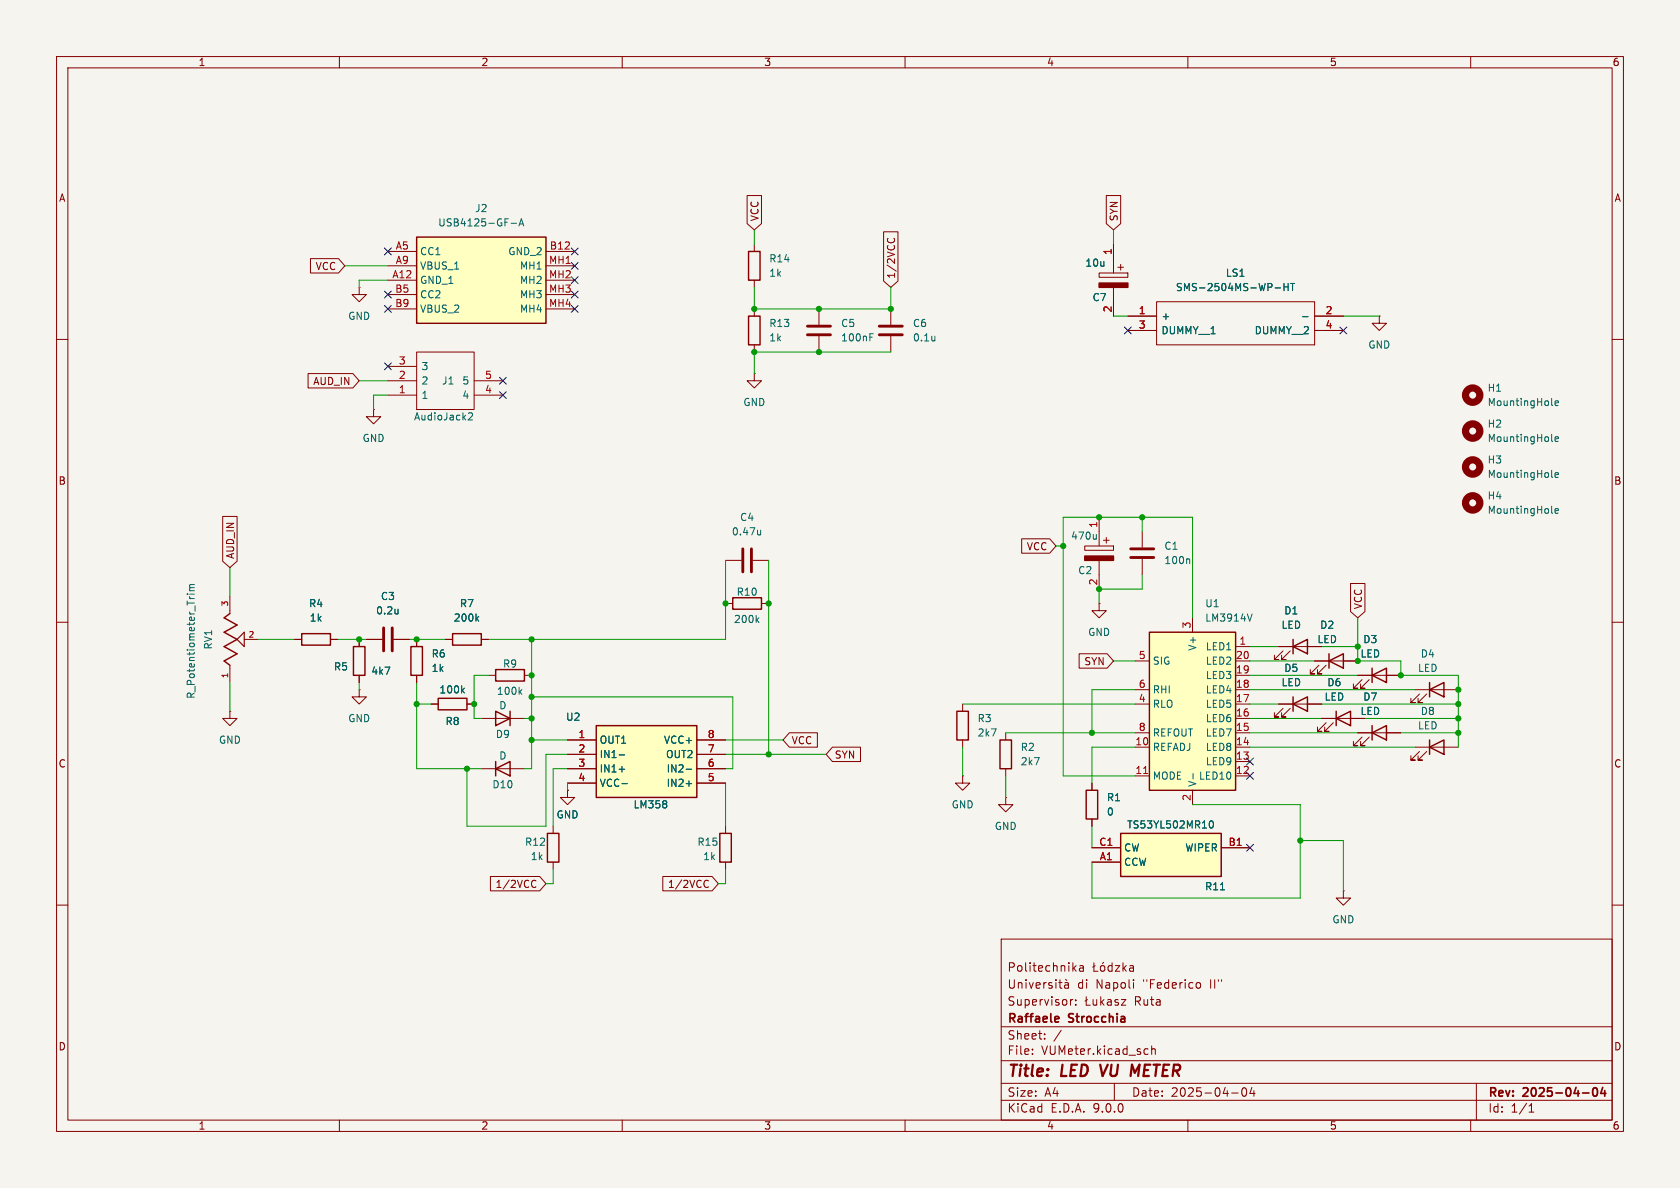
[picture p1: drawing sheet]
<svg xmlns="http://www.w3.org/2000/svg" width="297mm" height="210mm" viewBox="0 0 297 210" stroke-linecap="round" stroke-linejoin="round" font-family="sans-serif">
<path d="M0 0h297v210h-297z" fill="#f5f4ef" stroke="#f5f4ef" stroke-width=".18"/>
<g fill="none" stroke="#840000" stroke-width=".18">
<path d="M10 10h277v190h-277zM12 12h273v186h-273zM60 10v2M110 10v2M160 10v2M210 10v2M260 10v2M10 60h2M285 60h2M10 110h2M285 110h2M100.3 139.7v1.3h1.3l-1.3 1.2-1.2-1.2h1.2"/>
<path d="M100.3 139.7h.1M10 160h2M177 166h108v32h-108zM178.5 173.2v1.2l.2 .3 .5-.1 .1-.2v-1.2M180 173.7v1M180 173.8l.2-.1 .4 .1 .1 .9M181.4 173.2v.1M181.4 173.7v1M182 173.7l.3 1 .4-1M183.2 174.2l.7-.1-.1-.3-.4-.1-.2 .2v.7h.6M184.5 173.7v1M185 173.7l-.3 .1-.2 .2"/>
<path d="M186 173.8l-.4-.1-.2 .2 .1 .2 .5 .2v.3h-.6M186.7 173.2v.1M186.7 173.7v1M187.2 173.7h.5M187.4 173.2v1.3l.3 .2M188.2 173.8h.6l.1 .9M188.4 173.1l.2 .2M188.9 174.1h-.5a.29 .29 0 0 0-.2 .3 .29 .29 0 0 0 .2 .3l.5-.1M189.2 176.7v1M189.7 176.7l-.3 .1-.2 .2M189.8 171.1l.4 .6M190.2 177.6v.1"/>
<path d="M190.2 176.8v.1M190.2 170.7l-.5 .6M190.9 170.8h.6v.9M191.5 171.1h-.5a.29 .29 0 0 0-.2 .3 .29 .29 0 0 0 .2 .3l.5-.1M192 176.2v1.5h.7M192.2 176.7l-.4 .3M193.2 176.7l.1 .9 .4 .1 .2-.1M193.4 170.2v1.5h.7M193.6 170.7l-.4 .3M193.9 176.7v1M194.6 176.2v1.5M194.7 170.8l.3-.1 .3 .3v.4l-.3 .3-.3-.1-.2-.2v-.4z"/>
<path d="M194.7 177.1l.5 .6M195.1 170.1l-.2 .2M195.2 176.7l-.6 .6M195.8 176.8h.6l.1 .9M196.5 177.1h-.5a.29 .29 0 0 0-.3 .3 .29 .29 0 0 0 .3 .3l.5-.1M196.6 170.8l-.4-.1-.3 .3v.4l.1 .2h.6M196.6 170.2v1.5M197.2 170.7h.8l-.8 1h.8M197.7 176.8l-.4-.1-.2 .2 .1 .2 .5 .2v.3h-.6M198.2 176.7h.8l-.8 1h.8M198.5 170.2v1.5M198.7 171.1l.4 .6"/>
<path d="M199.1 170.7l-.6 .6M199.7 170.8h.6l.1 .9M200.4 173.2v.1M200.4 173.7v1M200.4 171.1h-.5a.29 .29 0 0 0-.2 .3 .29 .29 0 0 0 .2 .3l.5-.1M211.7 173.7l.4 .1 .1 .2v.6l-.5 .1M285 160h2M60 198v2M110 198v2M160 198v2M177 194.5h108M177 191.5h108"/>
<path d="M177 187.5h108M177 181.5h108M182.5 186.3v.1M182.5 185.5v.1M184.7 183.6v.1M184.7 182.8v.1M187.6 182.1l-1.3 2M197 191.5v3M202.5 185.4l.5 .1M203 186.3l-.5 .1M203.6 185.5l.2-.1 .4 .1v.9M203.6 184.9v1.5"/>
<path d="M210 198v2M217.7 193.2h1.2M219.7 192.4l.2-.1a.81 .81 0 0 1 .6 .6 .81 .81 0 0 1-.3 .8l-.2 .1a.81 .81 0 0 1-.3-1.4zM221.3 192.2l-.3 1.1h.9M221.7 192.8v1M260 198v2M261 191.5v6.5M270.3 196.6h.9M270.3 195.5l.4-.4v1.5"/>
</g>
<path d="M186.7 179.7l.4 .1 .1 .2-.7 .2M187.1 180.6l-.4 .1M279.8 193.2h1.1M281.7 192.4l.2-.1a.81 .81 0 0 1 .6 .6 .81 .81 0 0 1-.3 .8l-.1 .1a.81 .81 0 0 1-.4-1.4zM283.3 192.2l-.3 1.1h.9M283.7 192.8v1" fill="none" stroke="#840000" stroke-width=".3"/>
<path d="M194.5 188.2l.4 2M200.1 188.2l.5 1.4 .9-1.4" fill="none" stroke="#840000" stroke-width=".4"/>
<path d="M203.2 111.8h15.2v27.9h-15.2z" fill="#ffffc2"/>
<path d="M203.2 111.8h15.2v27.9h-15.2zM192 139.7h2.1v5.1h-2.1zM252.7 121.9l2.6-1.2v2.5zM252.7 120.7v2.5M127.3 147.3h2v5.1h-2z" fill="none" stroke="#840000" stroke-width=".25"/>
<g fill="none" stroke="#840000" stroke-width=".18">
<path d="M200.7 116.8h2.5M210.8 109.2v2.6M218.4 116.8h2.6M218.4 114.3h2.6M218.4 119.4h2.6M63.5 121.9v1.3h1.3l-1.3 1.3-1.3-1.3h1.3M63.5 121.9h.1M170.2 137.2v1.2h1.2l-1.2 1.3-1.3-1.3h1.3M170.2 137.2h.1M193 138.4v1.3M200.7 121.9h2.5M200.7 124.5h2.5"/>
<path d="M200.7 129.5h2.5M200.7 132.1h2.5M200.7 137.2h2.5M210.8 139.7v2.5M218.4 121.9h2.6M218.4 124.5h2.6M218.4 129.5h2.6M218.4 132.1h2.6M218.4 137.2h2.6M218.4 127h2.6M218.4 134.6h2.6M250.2 121.9h7.6"/>
<path d="M251 122.7l-1.6 1.5h.8h-.8v-.8M252.2 122.7l-1.5 1.5h.8h-.8v-.8M128.3 146.1v1.2M128.3 152.4v1.3M193 144.8v1.3"/>
</g>
<path d="M202.2 136.7h.7" fill="none" stroke="#a90000" stroke-width=".18"/>
<path d="M221.4 108.5l-.5 1.3M210.9 136.7v1" fill="none" stroke="#006464" stroke-width=".18"/>
<path d="M73.7 41.9h22.8v15.3h-22.8z" fill="#ffffc2"/>
<path d="M73.7 41.9h22.8v15.3h-22.8zM132.3 55.9h2.1v5.1h-2.1zM40.6 108.5l-1 .7 2.3 1.3-2.3 1.3 2.3 1.2-2.3 1.3 2.3 1.3-2.3 1.2 1 .8M176.8 130.8h2v5.1h-2zM236.2 127l2.6-1.3v2.6zM236.2 125.7v2.6M242.6 129.5l2.5-1.2v2.5zM242.6 128.3v2.5M252.7 132.1l2.6-1.3v2.6zM252.7 130.8v2.6M96.8 147.3h2v5.1h-2z" fill="none" stroke="#840000" stroke-width=".25"/>
<g fill="none" stroke="#840000" stroke-width=".18">
<path d="M63.5 50.8v1.3h1.3l-1.3 1.2-1.3-1.2h1.3M63.5 50.8h.1M68.6 44.5h5.1M68.6 47h5.1M68.6 49.5h5.1M68.6 52.1h5.1M68.6 54.6h5.1M96.5 44.5h5.1M96.5 47h5.1M96.5 49.5h5.1M96.5 52.1h5.1M96.5 54.6h5.1"/>
<path d="M133.3 54.6v1.3M144.8 54.6v2.8M144.8 59.4v2.8M157.5 54.6v2.8M157.5 59.4v2.8M243.8 55.9v1.3h1.3l-1.3 1.2-1.2-1.2h1.2M243.8 55.9h.1M68.6 69.9h5.1M68.6 67.3h5.1M68.6 64.8h5.1M73.7 62.2h10.1v10.2h-10.1zM83.8 69.9h5.1"/>
<path d="M83.8 67.3h5.1M133.3 61v1.2M201.9 94v2.8M201.9 98.8v2.8M40.6 105.4v3.1M40.6 117.6v3.1M43.2 113h2.5M194.3 106.7v1.3h1.3l-1.3 1.2-1.3-1.2h1.3M194.3 106.7h.1M40.6 125.7v1.3h1.3l-1.3 1.3-1.2-1.3h1.2M40.6 125.7h.1M177.8 129.5v1.3"/>
<path d="M177.8 135.9v1.3M233.7 127h7.6M234.4 127.8l-1.5 1.5h.8h-.8v-.8M235.7 127.8l-1.5 1.5h.7h-.7v-.8M240 129.5h7.6M240.8 130.3l-1.5 1.5h.7h-.7v-.7M242.1 130.3l-1.6 1.5h.8h-.8v-.7M250.2 132.1h7.6M251 132.8l-1.6 1.6h.8h-.8v-.8M252.2 132.8l-1.5 1.6h.8h-.8v-.8M97.8 146.1v1.2M97.8 152.4v1.3"/>
<path d="M177.8 141v1.2h1.3l-1.3 1.3-1.3-1.3h1.3M177.8 141h.1"/>
</g>
<g fill="none" stroke="#006464" stroke-width=".18">
<path d="M90.4 39.5h.9M91.7 39.9l.5-1.2 .4 1.2M91.9 39.6h.6M153.8 59.6h.4M153.8 59h.6M165.3 59.4v.9M82.8 73.1l.5-.1 .2 .3-.8 .9h.8M165.3 60.1l-.1 .1M274.3 77.9l.2 .1M274.3 71.5l.2 .2M274.9 71.3l.6-.1v-.3h-.4l-.2 .1 .1 .6h.5M274.9 77.6l.6-.1v-.2l-.4-.1-.2 .2 .1 .6h.5"/>
<path d="M210.1 98.8l.2 .2v.6M274.3 84.2l.2 .2M274.3 90.6l.2 .1M274.9 84l.6-.1v-.3h-.4l-.2 .1 .1 .6h.5M274.9 90.3l.6-.1v-.2l-.4-.1-.2 .2 .1 .6h.5M33.1 105h.1M33.5 105h.9M33.5 104.4h.9M33.7 103.9l-.2 .2 .1 .3M33.7 103.9h.7M34.4 103.3l-.8 .1-.1 .3 .2 .2"/>
</g>
<g fill="none" stroke="#840000" stroke-width="1.3">
<circle cx="260.4" cy="69.8" r="1.27"/>
<circle cx="260.4" cy="76.2" r="1.27"/>
<circle cx="260.4" cy="88.9" r="1.27"/>
<circle cx="260.4" cy="82.5" r="1.27"/>
</g>
<path d="M41.9 113l1.3-1.2v2.5z" fill="none" stroke="#840000" stroke-width=".2"/>
<path d="M142.7 57.7h4.1M142.7 59.2h4.1M155.4 57.7h4.1M155.4 59.2h4.1M199.9 97h4.1M199.9 98.6h4.1" fill="none" stroke="#840000" stroke-width=".51"/>
<path d="M105.4 128.3h17.8v12.7h-17.8z" fill="#ffffc2"/>
<path d="M132.3 44.5h2.1v5h-2.1zM129.5 105.7h5.1v2h-5.1zM242.6 119.4l2.5-1.3v2.6zM242.6 118.1v2.6M105.4 128.3h17.8v12.7h-17.8z" fill="none" stroke="#840000" stroke-width=".25"/>
<g fill="none" stroke="#840000" stroke-width=".18">
<path d="M133.3 43.2v1.3M133.3 49.5v1.3M194.3 48.3h5.1v.7h-5.1zM196.8 43.2v5.1M196.8 50.8v5.1M197.6 47.2h1M198.1 46.7v1.1M66 72.4v1.3h1.3l-1.3 1.2-1.2-1.2h1.2M66 72.4h.1M133.3 66v1.3h1.3l-1.3 1.3-1.2-1.3h1.2M133.3 66h.1M128.3 99.1h2.8"/>
<path d="M133.1 99.1h2.8M191.8 96.5h5v.8h-5zM194.3 91.4v5.1M194.3 99.1v5M195.1 95.5h1M195.6 95v1M128.3 106.7h1.2M134.6 106.7h1.3M240 119.4h7.6M100.3 130.8h5.1M100.3 133.4h5.1M100.3 135.9h5.1"/>
<path d="M100.3 138.4h5.1M123.2 130.8h5.1M123.2 133.4h5.1M123.2 135.9h5.1M123.2 138.4h5.1M240.8 120.1l-1.5 1.6h.7h-.7v-.8M242.1 120.1l-1.6 1.6h.8h-.8v-.8"/>
</g>
<g fill="none" stroke="#006464" stroke-width=".18">
<path d="M134.5 93.7v.9M134.5 94.4l-.4 .2M193.8 94.5v.8M193.8 95.2l-.2 .1M133.8 109.6l.4 .5M134.2 109.2l-.5 .5M109.5 133.4h.9M109.5 136h.9M109.9 138.5h1M121.3 136h1M121.3 138.5h1M117.8 141.7v.3"/>
<path d="M117.8 142.2v.5"/>
</g>
<g fill="#840000" stroke="#840000" stroke-width=".25">
<path d="M191.8 98.3h5v.8h-5z"/>
<path d="M194.3 50h5.1v.8h-5.1z"/>
</g>
<path d="M131.3 97v4.1M132.8 97v4.1" fill="none" stroke="#840000" stroke-width=".51"/>
<path d="M198.1 147.3h17.8v7.6h-17.8z" fill="#ffffc2"/>
<g fill="none" stroke="#840000" stroke-width=".25">
<path d="M53.3 112h5.1v2h-5.1zM62.5 114.3h2v5.1h-2zM72.6 114.3h2.1v5.1h-2.1zM80 112h5.1v2h-5.1zM87.6 118.4h5.1v2h-5.1zM228.6 114.3l2.5-1.3v2.6zM228.6 113v2.6M234.9 116.8l2.6-1.2v2.5zM234.9 115.6v2.5M77.5 123.4h5v2.1h-5zM87.6 125.7l2.6 1.3-2.6 1.3zM87.6 135.9l2.6-1.3v2.6z"/>
<path d="M87.6 134.6v2.6M90.2 125.7v2.6M169.2 125.7h2v5.1h-2zM228.6 124.5l2.5-1.3v2.5zM228.6 123.2v2.5M198.1 147.3h17.8v7.6h-17.8z"/>
</g>
<g fill="none" stroke="#840000" stroke-width=".18">
<path d="M132.1 34.6h2.5v4.9l-1.3 1.1-1.2-1.1zM195.6 34.6h2.5v4.9l-1.3 1.1-1.2-1.1zM54.9 45.7h4.9l1.2 1.3-1.2 1.3h-4.9zM156.2 41h2.6v8.7l-1.3 1.1-1.3-1.1zM157 42.1l-.1 .3v.3M158 42.1l.2 .3-.1 .3M196.8 43.2v2.5M196.8 53.3v2.6M199.4 58.4h5.1M199.4 55.9h5.1M204.5 53.3h27.9v7.7h-27.9zM232.4 58.4h5.1"/>
<path d="M232.4 55.9h5.1M54.5 66h7.9l1.1 1.3-1.1 1.3h-7.9zM39.4 91.3h2.5v7.9l-1.3 1.1-1.2-1.1zM180.6 95.2h5l1.1 1.3-1.1 1.3h-5zM52.1 113h1.2M58.4 113h1.3M63.5 113v1.3M63.5 119.4v1.3M64.8 113h2.8M69.6 113h2.8M73.7 113v1.3M73.7 119.4v1.3"/>
<path d="M78.7 113h1.3M85.1 113h1.3M86.4 119.4h1.2M92.7 119.4h1.3M190.8 115.6h4.9l1.1 1.2-1.1 1.3h-4.9zM226.1 114.3h7.6M226.8 115.1l-1.5 1.5h.8h-.8v-.8M228.1 115.1l-1.5 1.5h.7h-.7v-.8M232.4 116.8h7.6M233.2 117.6l-1.6 1.5h.8h-.8v-.7M234.4 117.6l-1.5 1.5h.8h-.8v-.7M238.8 103.1h2.5v5l-1.3 1.1-1.2-1.1z"/>
<path d="M240 119.4h2.6M245.1 119.4h2.5M76.2 124.5h1.3M82.5 124.5h1.3M85.1 127h7.6M85.1 135.9h7.6M100.3 139.7h.1M100.3 135.9h5.1M100.3 130.8h5.1M100.3 133.4h5.1M100.3 138.4h5.1M123.2 135.9h5.1"/>
<path d="M123.2 130.8h5.1M123.2 133.4h5.1M123.2 138.4h5.1M139.5 129.5h5v2.6h-5l-1.1-1.3zM147.2 132.1h4.9v2.5h-4.9l-1.2-1.2zM170.2 124.5v1.2M170.2 130.8v1.3M193 138.4v1.3M226.1 124.5h7.6M226.8 125.2l-1.5 1.5h.8h-.8v-.7M228.1 125.2l-1.5 1.5h.7h-.7v-.7M233.7 127h2.5"/>
<path d="M238.8 127h2.5M240 129.5h2.6M245.1 129.5h2.5M86.7 154.9h8.7l1.1 1.3-1.1 1.3h-8.7zM94.2 155.7l.3-.1 .2 .1M94.7 156.8l-.2 .1-.3-.1M117.2 154.9h8.7l1.1 1.3-1.1 1.3h-8.7zM124.7 155.7l.3-.1 .2 .1M125.2 156.8l-.2 .1-.3-.1M193 149.9h5.1M193 152.4h5.1M193 144.8v1.3"/>
<path d="M215.9 149.9h5.1M237.5 157.5v1.3h1.3l-1.3 1.2-1.3-1.2h1.3M237.5 157.5h.1"/>
</g>
<g fill="none" stroke="#006464" stroke-width=".18">
<path d="M225.4 50.9h1M227 50.1v1.3M227 50.7h.7M227.7 50.1v1.3M228.1 50.1h.8M228.5 50.1v1.3M230.3 56h.9M70.4 107.7v.8M70.4 108.4l-.1 .1M84.3 109.3l.3 .5M84.6 109l-.4 .4M81.7 122l.4 .5"/>
<path d="M82.1 121.7l-.5 .4M91.9 122.3l.4 .5M92.3 121.9l-.5 .5M109.5 133.4h.9M109.5 136h.9M109.9 138.5h1M121.3 136h1M121.3 138.5h1M117.8 141.7v.3M117.8 142.2v.5M213.9 145.2l.2-.1a.68 .68 0 0 1 .4 .6 .68 .68 0 0 1-.4 .7l-.2-.1-.1-.4zM215.8 157.3h.7"/>
</g>
<path d="M67.8 111v4.1M69.3 111v4.1" fill="none" stroke="#840000" stroke-width=".51"/>
<g fill="none" stroke="#009600" stroke-width=".18">
<path d="M61 47h7.6M68.6 49.5h-5.1v1.3M133.3 40.6v2.6M133.3 50.8v3.8h24.2v-3.8M196.8 55.9h2.6M196.8 40.6v2.6M237.5 55.9h6.3M63.5 67.3h5.1M68.6 69.9h-2.6v2.5M157.5 62.2h-24.2v3.8M128.3 99.1v13.9h-41.9M135.9 99.1v34.3"/>
<path d="M186.7 96.5h1.3M201.9 91.4v2.6M40.6 100.3v5.1M45.7 113h6.4M59.7 113h5.1M72.4 113h6.3M86.4 119.4h-2.6v7.6h1.3M94 113v22.9h-1.3M196.8 116.8h3.9M201.9 101.6v2.5h-7.6v2.6M210.8 109.2v-17.8h-22.8v45.8h12.7M221 114.3h5.1"/>
<path d="M221 119.4h19M221 116.8h11.4M233.7 114.3h6.3M240 109.2v7.6h7.6v2.6h10.2v12.7M40.6 120.7v5M63.5 120.7v1.2M73.7 120.7v15.2h11.4M73.7 124.5h2.5M92.7 127h1.3M94 123.2h35.5v12.7h-1.2M94 130.8h6.3M100.3 135.9h-2.5v10.2"/>
<path d="M100.3 133.4h-3.8v12.7h-14v-10.2M100.3 138.4v1.3M128.3 138.4v7.7M128.3 130.8h10.1M128.3 133.4h17.7M170.2 132.1v5.1M170.2 124.5h30.5M177.8 129.5h22.9M177.8 137.2v3.8M200.7 121.9h-7.7v7.6M200.7 132.1h-7.7v6.3M221 129.5h19"/>
<path d="M221 124.5h5.1M221 121.9h29.2M221 127h12.7M221 132.1h29.2M233.7 124.5h24.1M241.3 127h16.5M247.6 129.5h10.2M97.8 153.7v2.5h-1.3M128.3 153.7v2.5h-1.3M193 146.1v3.8M210.8 142.2h19.1v16.6h-36.9v-6.4M229.9 148.6h7.6v8.9"/>
</g>
<g fill="none" stroke="#000084" stroke-width=".18">
<path d="M68 54l1.2 1.2M68 51.5l1.2 1.2M68 43.8l1.2 1.3M69.2 54l-1.2 1.2M69.2 51.5l-1.2 1.2M69.2 43.8l-1.2 1.3M101 54l1.2 1.2M101 48.9l1.2 1.2M101 51.5l1.2 1.2M101 46.4l1.2 1.2M101 43.8l1.2 1.3M102.2 54l-1.2 1.2"/>
<path d="M102.2 48.9l-1.2 1.2M102.2 51.5l-1.2 1.2M102.2 46.4l-1.2 1.2M102.2 43.8l-1.2 1.3M198.8 57.8l1.2 1.2M200 57.8l-1.2 1.2M236.9 57.8l1.2 1.2M238.1 57.8l-1.2 1.2M68 64.2l1.2 1.2M69.2 64.2l-1.2 1.2M88.3 66.7l1.2 1.2M88.3 69.2l1.2 1.3"/>
<path d="M89.5 66.7l-1.2 1.2M89.5 69.2l-1.2 1.3M220.4 134l1.2 1.2M220.4 136.6l1.2 1.2M221.6 134l-1.2 1.2M221.6 136.6l-1.2 1.2M220.4 149.3l1.2 1.2M221.6 149.3l-1.2 1.2"/>
</g>
<g fill="#009600" stroke="#009600" stroke-width=".18">
<circle cx="257.8" cy="124.5" r=".46"/>
<circle cx="257.8" cy="121.9" r=".46"/>
<circle cx="257.8" cy="129.5" r=".46"/>
<circle cx="257.8" cy="127" r=".46"/>
<circle cx="247.6" cy="119.4" r=".46"/>
<circle cx="94" cy="123.2" r=".46"/>
<circle cx="94" cy="119.4" r=".46"/>
<circle cx="94" cy="113" r=".46"/>
<circle cx="94" cy="127" r=".46"/>
<circle cx="94" cy="130.8" r=".46"/>
<circle cx="135.9" cy="133.4" r=".46"/>
<circle cx="128.3" cy="106.7" r=".46"/>
<circle cx="135.9" cy="106.7" r=".46"/>
<circle cx="133.3" cy="54.6" r=".46"/>
<circle cx="144.8" cy="54.6" r=".46"/>
<circle cx="157.5" cy="54.6" r=".46"/>
<circle cx="144.8" cy="62.2" r=".46"/>
<circle cx="133.3" cy="62.2" r=".46"/>
<circle cx="193" cy="129.5" r=".46"/>
<circle cx="240" cy="114.3" r=".46"/>
<circle cx="229.9" cy="148.6" r=".46"/>
<circle cx="240" cy="116.8" r=".46"/>
<circle cx="82.5" cy="135.9" r=".46"/>
<circle cx="83.8" cy="124.5" r=".46"/>
<circle cx="63.5" cy="113" r=".46"/>
<circle cx="73.7" cy="113" r=".46"/>
<circle cx="73.7" cy="124.5" r=".46"/>
<circle cx="194.3" cy="91.4" r=".46"/>
<circle cx="201.9" cy="91.4" r=".46"/>
<circle cx="194.3" cy="104.1" r=".46"/>
<circle cx="188" cy="96.5" r=".46"/>
</g>
<g font-size="2.8" fill="#840000">
<text x="178" y="190.9">Title:</text>
<text x="187.7" y="190.9">LED</text>
<text x="195.4" y="190.9">VU</text>
<text x="201.5" y="190.9">METER</text>
</g>
<g font-size="2.1" fill="#840000">
<text x="178" y="172">Politechnika</text>
<text x="178" y="178">Supervisor:</text>
<text x="190.4" y="175">di</text>
<text x="193.8" y="175">Napoli</text>
<text x="200.6" y="178">Ruta</text>
<text x="202.3" y="175">&quot;Federico</text>
<text x="214.2" y="175">II&quot;</text>
<text x="178" y="184">Sheet:</text>
<text x="178" y="181.2">Raffaele</text>
<text x="189" y="181.2">Strocchia</text>
<text x="178" y="186.7">File:</text>
<text x="184.1" y="186.7">VUMeter.kicad_sch</text>
<text x="178" y="196.9">KiCad</text>
<text x="178" y="194.1">Size:</text>
<text x="184.7" y="194.1">A4</text>
<text x="185.7" y="196.9">E.D.A.</text>
<text x="193.3" y="196.9">9.0.0</text>
<text x="200" y="194.1">Date:</text>
<text x="207" y="194.1">2025-04-04</text>
<text x="263" y="194.3">Rev:</text>
<text x="263" y="196.9">Id:</text>
<text x="267.1" y="196.9">1/1</text>
<text x="269.4" y="194.3">2025-04-04</text>
</g>
<g font-size="1.8" fill="#840000">
<text x="35" y="11.9">1</text>
<text x="85" y="11.9">2</text>
<text x="135" y="11.9">3</text>
<text x="185" y="11.9">4</text>
<text x="235" y="11.9">5</text>
<text x="285" y="11.9">6</text>
<text x="10.3" y="35.9">A</text>
<text x="285.3" y="35.9">A</text>
<text x="134.3" y="39.2" transform="rotate(-90 134.3 39.2)">VCC</text>
<text x="197.8" y="39.2" transform="rotate(-90 197.8 39.2)">SYN</text>
<text x="55.7" y="47.9">VCC</text>
<text x="158.4" y="49.4" transform="rotate(-90 158.4 49.4)">1/2VCC</text>
<text x="55.3" y="68.3">AUD_IN</text>
<text x="10.3" y="85.9">B</text>
<text x="285.3" y="85.9">B</text>
<text x="41.6" y="98.9" transform="rotate(-90 41.6 98.9)">AUD_IN</text>
<text x="181.4" y="97.5">VCC</text>
<text x="241" y="107.8" transform="rotate(-90 241 107.8)">VCC</text>
<text x="191.6" y="117.8">SYN</text>
<text x="139.9" y="131.8">VCC</text>
<text x="10.3" y="135.9">C</text>
<text x="147.5" y="134.3">SYN</text>
<text x="285.3" y="135.9">C</text>
<text x="87.5" y="157.2">1/2VCC</text>
<text x="118" y="157.2">1/2VCC</text>
<text x="10.3" y="185.9">D</text>
<text x="285.3" y="185.9">D</text>
<text x="35" y="199.9">1</text>
<text x="85" y="199.9">2</text>
<text x="135" y="199.9">3</text>
<text x="185" y="199.9">4</text>
<text x="235" y="199.9">5</text>
<text x="285" y="199.9">6</text>
</g>
<g font-size="1.8" fill="#006464">
<text x="77.4" y="40.2">USB4125-GF-A</text>
<text x="83.9" y="37.7">J2</text>
<text x="74.2" y="45.3">CC1</text>
<text x="74.2" y="47.9">VBUS_1</text>
<text x="89.8" y="45.3">GND_2</text>
<text x="91.8" y="47.9">MH1</text>
<text x="135.9" y="46.6">R14</text>
<text x="191.8" y="47.3">10u</text>
<text x="74.2" y="50.4">GND_1</text>
<text x="74.2" y="52.9">CC2</text>
<text x="91.8" y="50.4">MH2</text>
<text x="91.8" y="52.9">MH3</text>
<text x="135.9" y="49.1">1k</text>
<text x="193" y="53.4">C7</text>
<text x="207.8" y="51.7">SMS-2504MS-WP-HT</text>
<text x="216.6" y="49.1">LS1</text>
<text x="61.5" y="56.7">GND</text>
<text x="74.2" y="55.5">VBUS_2</text>
<text x="91.8" y="55.5">MH4</text>
<text x="135.9" y="58">R13</text>
<text x="148.6" y="58">C5</text>
<text x="161.3" y="58">C6</text>
<text x="205.2" y="59.3">DUMMY__1</text>
<text x="205.2" y="56.7">+</text>
<text x="221.7" y="59.3">DUMMY__2</text>
<text x="74.4" y="65.6">3</text>
<text x="135.9" y="60.6">1k</text>
<text x="148.6" y="60.6">100nF</text>
<text x="161.3" y="60.6">0.1u</text>
<text x="241.8" y="61.8">GND</text>
<text x="74.4" y="70.7">1</text>
<text x="74.4" y="68.2">2</text>
<text x="78.1" y="68.2">J1</text>
<text x="81.6" y="70.7">4</text>
<text x="81.6" y="68.2">5</text>
<text x="131.3" y="72">GND</text>
<text x="262.9" y="69.4">H1</text>
<text x="262.9" y="72">MountingHole</text>
<text x="73.1" y="74.5">AudioJack2</text>
<text x="262.9" y="75.8">H2</text>
<text x="64" y="78.3">GND</text>
<text x="262.9" y="82.1">H3</text>
<text x="262.9" y="78.3">MountingHole</text>
<text x="262.9" y="84.7">MountingHole</text>
<text x="262.9" y="88.5">H4</text>
<text x="129.3" y="94.8">0.47u</text>
<text x="130.7" y="92.3">C4</text>
<text x="189.2" y="95.6">470u</text>
<text x="262.9" y="91">MountingHole</text>
<text x="190.5" y="101.7">C2</text>
<text x="205.7" y="97.4">C1</text>
<text x="205.7" y="99.9">100n</text>
<text x="54.5" y="107.5">R4</text>
<text x="67.2" y="106.3">C3</text>
<text x="81.2" y="107.5">R7</text>
<text x="130.1" y="105.5">R10</text>
<text x="213" y="107.5">U1</text>
<text x="54.7" y="110.1">1k</text>
<text x="66.4" y="108.8">0.2u</text>
<text x="80.1" y="110.1">200k</text>
<text x="129.7" y="110.3">200k</text>
<text x="192.3" y="112.6">GND</text>
<text x="213" y="110.1">LM3914V</text>
<text x="226.5" y="111.4">LED</text>
<text x="226.9" y="108.8">D1</text>
<text x="232.8" y="113.9">LED</text>
<text x="233.3" y="111.4">D2</text>
<text x="240.9" y="113.9">D3</text>
<text x="37.7" y="114.9" transform="rotate(-90 37.7 114.9)">RV1</text>
<text x="58.9" y="118.7">R5</text>
<text x="65.5" y="119.5">4k7</text>
<text x="76.2" y="116.4">R6</text>
<text x="76.2" y="119">1k</text>
<text x="88.8" y="118.2">R9</text>
<text x="203.7" y="117.7">SIG</text>
<text x="211.7" y="115.1" transform="rotate(-90 211.7 115.1)">V+</text>
<text x="213.1" y="115.2">LED1</text>
<text x="213.1" y="117.7">LED2</text>
<text x="226.9" y="119">D5</text>
<text x="240.4" y="116.4">LED</text>
<text x="250.6" y="119">LED</text>
<text x="251.1" y="116.4">D4</text>
<text x="34.6" y="123.6" transform="rotate(-90 34.6 123.6)">R_Potentiometer_Trim</text>
<text x="77.6" y="122.8">100k</text>
<text x="87.7" y="123">100k</text>
<text x="88.2" y="125.6">D</text>
<text x="203.7" y="122.8">RHI</text>
<text x="203.7" y="125.3">RLO</text>
<text x="213.1" y="120.2">LED3</text>
<text x="213.1" y="122.8">LED4</text>
<text x="213.1" y="125.3">LED5</text>
<text x="226.5" y="121.5">LED</text>
<text x="234.1" y="124.1">LED</text>
<text x="234.6" y="121.5">D6</text>
<text x="240.9" y="124.1">D7</text>
<text x="38.6" y="131.7">GND</text>
<text x="61.5" y="127.9">GND</text>
<text x="78.7" y="128.4">R8</text>
<text x="87.6" y="130.7">D9</text>
<text x="100" y="127.6">U2</text>
<text x="105.9" y="131.7">OUT1</text>
<text x="117.3" y="131.7">VCC+</text>
<text x="172.7" y="127.9">R3</text>
<text x="172.7" y="130.4">2k7</text>
<text x="203.7" y="130.4">REFOUT</text>
<text x="213.1" y="127.9">LED6</text>
<text x="213.1" y="130.4">LED7</text>
<text x="240.4" y="126.6">LED</text>
<text x="250.6" y="129.1">LED</text>
<text x="251.1" y="126.6">D8</text>
<text x="88.2" y="134.5">D</text>
<text x="105.9" y="134.2">IN1-</text>
<text x="105.9" y="136.8">IN1+</text>
<text x="117.6" y="134.2">OUT2</text>
<text x="117.8" y="136.8">IN2-</text>
<text x="180.3" y="132.9">R2</text>
<text x="180.3" y="135.5">2k7</text>
<text x="203.7" y="132.9">REFADJ</text>
<text x="213.1" y="132.9">LED8</text>
<text x="213.1" y="135.5">LED9</text>
<text x="87" y="139.5">D10</text>
<text x="105.9" y="139.3">VCC-</text>
<text x="111.9" y="143.1">LM358</text>
<text x="117.8" y="139.3">IN2+</text>
<text x="168.1" y="143.1">GND</text>
<text x="195.6" y="141.8">R1</text>
<text x="203.7" y="138">MODE</text>
<text x="211.7" y="139.2" transform="rotate(-90 211.7 139.2)">V-</text>
<text x="211.9" y="138">LED10</text>
<text x="92.7" y="149.7">R12</text>
<text x="98.3" y="144.9">GND</text>
<text x="123.2" y="149.7">R15</text>
<text x="175.8" y="146.9">GND</text>
<text x="195.6" y="144.4">0</text>
<text x="199.2" y="146.7">TS53YL502MR10</text>
<text x="93.7" y="152.2">1k</text>
<text x="124.2" y="152.2">1k</text>
<text x="198.6" y="150.7">CW</text>
<text x="198.6" y="153.3">CCW</text>
<text x="209.4" y="150.7">WIPER</text>
<text x="212.9" y="157.6">R11</text>
<text x="235.5" y="163.4">GND</text>
</g>
<g font-size="1.8" fill="#a90000">
<text x="69.9" y="44.2">A5</text>
<text x="69.9" y="46.7">A9</text>
<text x="97" y="46.7">MH1</text>
<text x="97.1" y="44.2">B12</text>
<text x="196.6" y="45.2" transform="rotate(-90 196.6 45.2)">1</text>
<text x="69.3" y="49.3">A12</text>
<text x="69.8" y="51.8">B5</text>
<text x="97" y="49.3">MH2</text>
<text x="97" y="51.8">MH3</text>
<text x="69.8" y="54.4">B9</text>
<text x="97" y="54.4">MH4</text>
<text x="196.6" y="55.3" transform="rotate(-90 196.6 55.3)">2</text>
<text x="201.2" y="58.2">3</text>
<text x="201.2" y="55.6">1</text>
<text x="234.2" y="58.2">4</text>
<text x="234.2" y="55.6">2</text>
<text x="70.4" y="64.5">3</text>
<text x="70.4" y="69.6">1</text>
<text x="70.4" y="67.1">2</text>
<text x="85.7" y="69.6">4</text>
<text x="85.7" y="67.1">5</text>
<text x="194.1" y="93.4" transform="rotate(-90 194.1 93.4)">1</text>
<text x="194.1" y="103.6" transform="rotate(-90 194.1 103.6)">2</text>
<text x="210.6" y="111.2" transform="rotate(-90 210.6 111.2)">3</text>
<text x="201.2" y="116.6">5</text>
<text x="218.4" y="116.6">20</text>
<text x="218.4" y="119.1">19</text>
<text x="219" y="114">1</text>
<text x="201.2" y="121.7">6</text>
<text x="201.2" y="124.2">4</text>
<text x="218.4" y="121.7">18</text>
<text x="218.4" y="124.2">17</text>
<text x="102.2" y="130.6">1</text>
<text x="125" y="130.6">8</text>
<text x="200.6" y="131.8">10</text>
<text x="201.2" y="129.3">8</text>
<text x="218.4" y="126.7">16</text>
<text x="218.4" y="129.3">15</text>
<text x="218.4" y="131.8">14</text>
<text x="102.2" y="133.1">2</text>
<text x="102.2" y="135.6">3</text>
<text x="125" y="133.1">7</text>
<text x="125" y="135.6">6</text>
<text x="200.6" y="136.9">11</text>
<text x="218.4" y="134.4">13</text>
<text x="218.4" y="136.9">12</text>
<text x="102.2" y="138.2">4</text>
<text x="125" y="138.2">5</text>
<text x="210.6" y="141.7" transform="rotate(-90 210.6 141.7)">2</text>
<text x="194.2" y="149.6">C1</text>
<text x="217.1" y="149.6">B1</text>
<text x="194.3" y="152.1">A1</text>
</g>
<g font-size="1.4" fill="#a90000">
<text x="40.4" y="107.3" transform="rotate(-90 40.4 107.3)">3</text>
<text x="43.8" y="112.8">2</text>
<text x="40.4" y="120" transform="rotate(-90 40.4 120)">1</text>
</g>
</svg>
